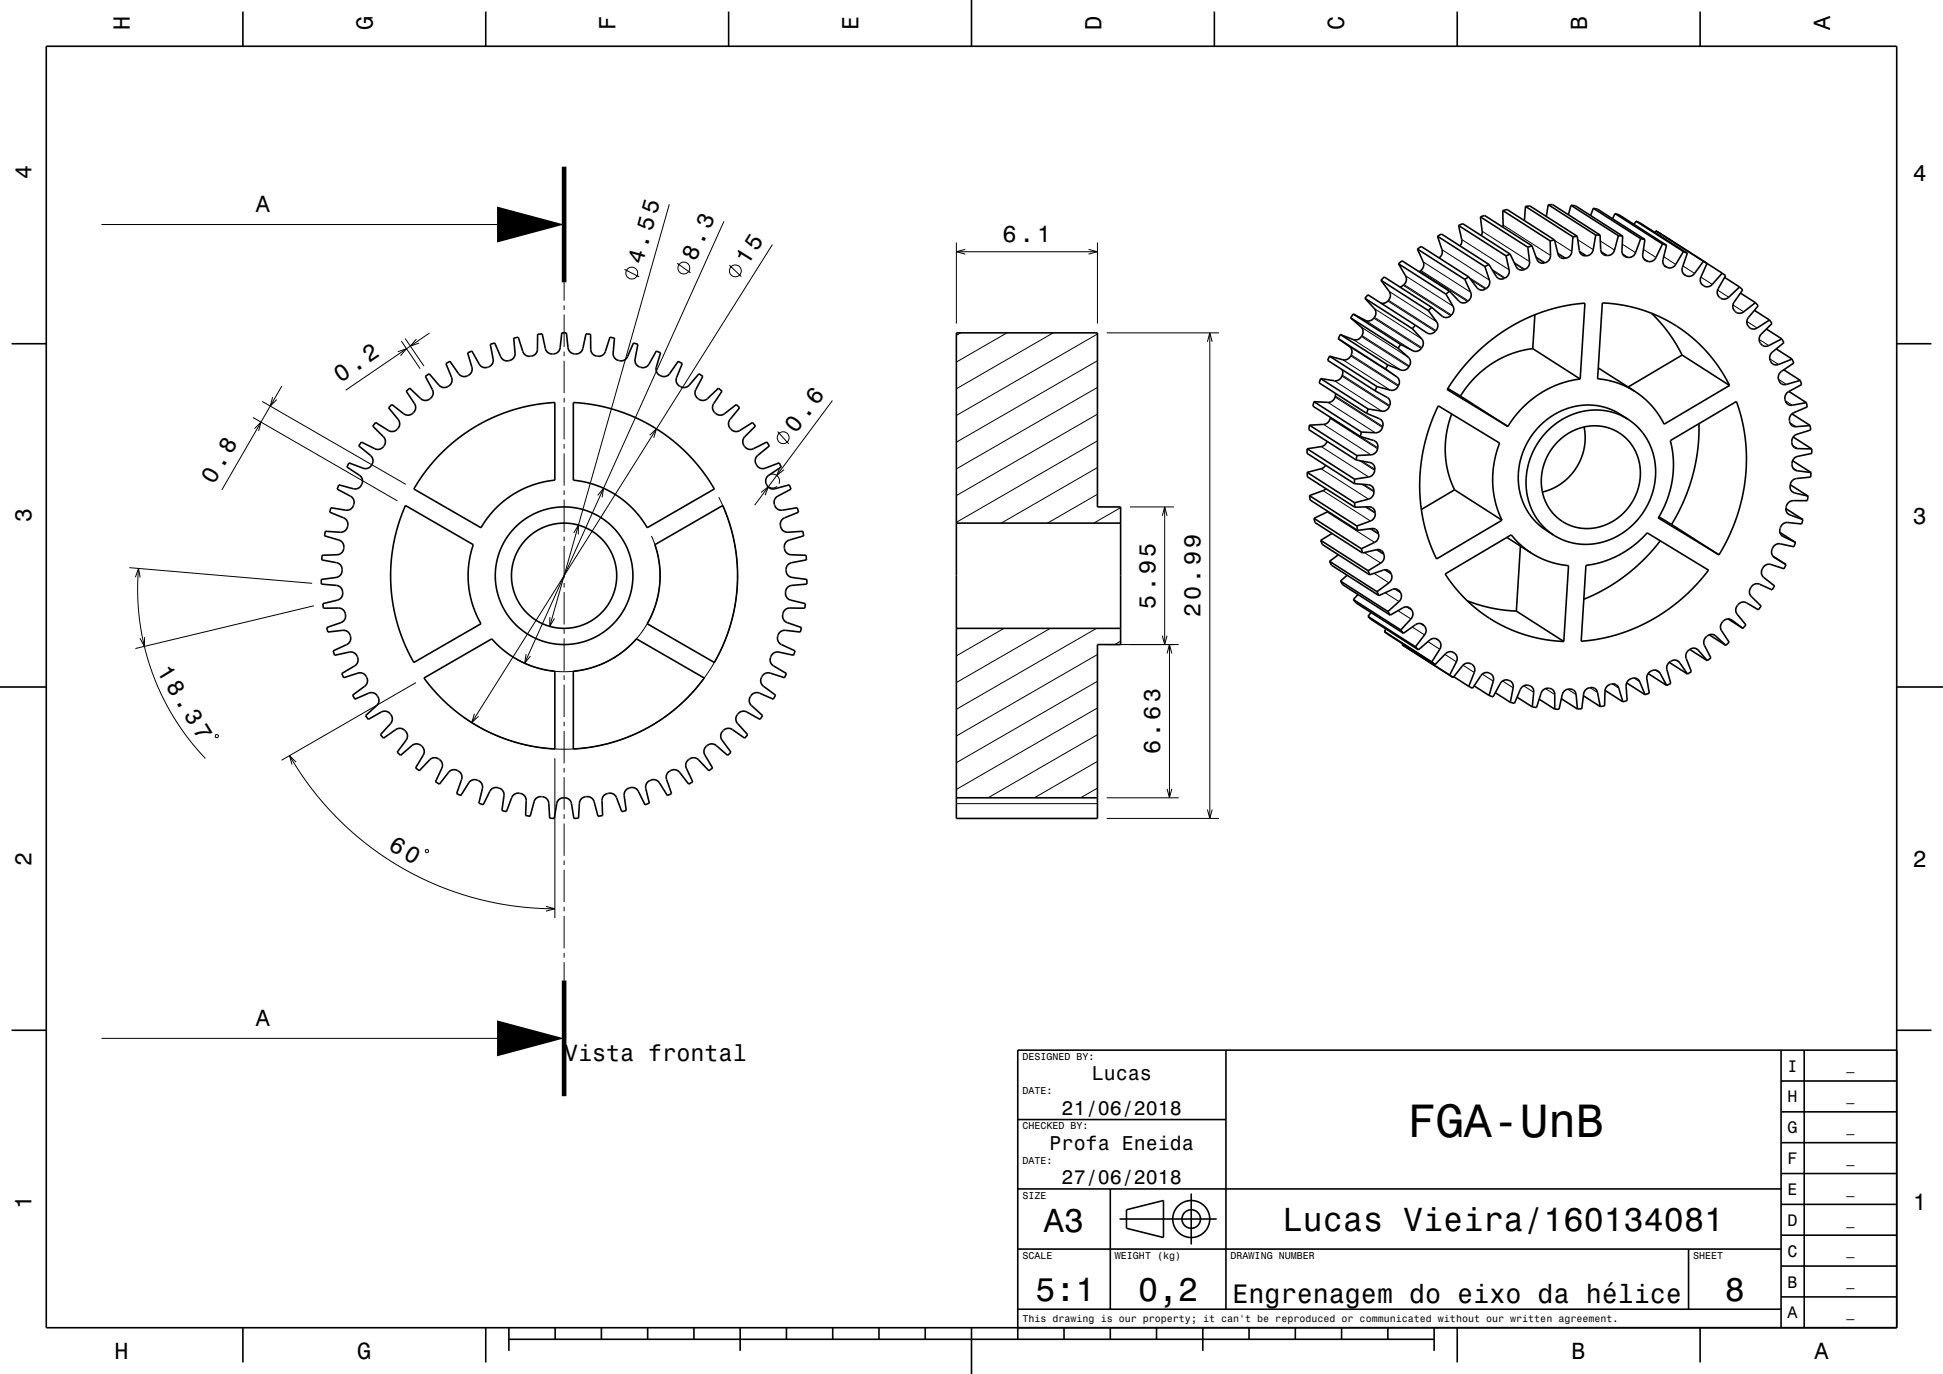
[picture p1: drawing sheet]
<svg xmlns="http://www.w3.org/2000/svg" width="420mm" height="297mm" viewBox="0 0 420 297" stroke-linecap="round" stroke-linejoin="round" font-family="sans-serif">
<g fill="none" stroke="#000" stroke-width=".22">
<path d="M21.9 48.5h85.5M135 58.2l3.2 1.6M144.7 44.2l-25.9 91.2M146.4 56.9l2.9 2.1M156.5 47.8l-43.1 95.6M157.7 57.3l2.5 2.5M167 52.9l-65 103.3M206.7 52.4v17.5M206.7 54.4h30.5M208.7 53.9l-2 .5 2 .5M235.3 53.9l1.9 .5-1.9 .5M237.2 52.4v17.5"/>
<path d="M303.8 59.6l10.3 6.6M306.9 58.6l10.3 6.6M307.1 58.5l10.3 6.5M307.6 56.6l10.3 6.6M311.7 54l10.3 6.5M316 51.8l10.2 6.5M317.6 60l3.7 2.4M320.4 50l10.2 6.5M322.5 58.3l2.9 1.8M322.7 58.6l2.5 1.6M324.9 48.6l10.3 6.6M327.3 56.7l2.3 1.5"/>
<path d="M327.4 57l2 1.3M332 55.5l2 1.3M332.1 55.8l1.7 1M336.1 52l3.7 2.4M336.7 54.7l1.8 1.1M336.8 54.9l1.5 .9M341 51.8l3.4 2.2M341.4 54.3l1.6 1M341.5 54.5l1.3 .8M345.9 52.1l3.1 2M346.1 54.3l1.4 .9M346.2 54.5l1.1 .7"/>
<path d="M350.7 52.8l2.8 1.8M350.7 54.9l1.2 .7M350.8 55l.9 .6M355.3 53.9l2.7 1.8M355.3 55.9l1 .6M355.4 56l.7 .5M359.6 55.5l2.6 1.7M359.7 57.4l.8 .4M359.8 57.5l.5 .3M363.8 57.5l2.5 1.6M364 59.3l.5 .3M364.1 59.4l.2 .1"/>
<path d="M367.7 59.9l2.4 1.6M86 76l1.9-.6-1.3 1.5M86.7 73.7l4.1 6M87.6 73.2l4 5.9M90 73.3l-1.3 1.5 1.9-.6M92.8 72l-18.1 12.3M121.9 61v4M121.9 66v1M121.9 68v7M121.9 76v1M121.9 78v7M207.7 71.9l-1 .6"/>
<path d="M217.7 71.9l-11 6.4M227.7 71.9l-21 12.1M237.2 78l-30.5 17.6M237.2 72.2l-30.5 17.6M239.2 71.9h24.3M261 73.9l.5-2 .5 2M261.5 71.9v105M290.3 77.8l10.2 6.5M291.7 74.9l10.2 6.6M292 76.9l10.2 6.6M292.1 76.7l10.2 6.6M292.5 73.4l10.3 6.6"/>
<path d="M294.2 70.7l10.2 6.5M294.3 72.7l10.2 6.6M294.4 72.5l10.3 6.6M295.2 69.3l10.2 6.5M297 68.8l10.2 6.5M297.1 66.7l10.2 6.6M297.1 68.6l10.3 6.5M300 65.1l10.2 6.5M300.1 64.9l10.3 6.6M300.3 63l10.2 6.6M303.3 61.7l10.3 6.5M303.5 61.5l10.2 6.6"/>
<path d="M317.9 60.5l3.2 2M371.3 62.7l2.4 1.5M374.6 65.9l2.3 1.5M377.6 69.5l2.2 1.4M380.3 73.4l2 1.3M382.6 77.6l1.9 1.2M54.7 90.2l31.2 18.1M55 92.7l1.4-1.5-.5 2M56.7 86.8l31 17.9M58.9 85.8l-.5 2 1.4-1.4M60.9 83.4l-12.9 22.5M121.9 86v1"/>
<path d="M121.9 88v7M121.9 96v1M121.9 98v7M140.4 94.1l1.5-1.4-.6 1.9M168.1 93.3l2.4 2.6M179.9 86.6l-16.8 22.6M237.2 95.3l-30.5 17.6M237.2 89.5l-30.5 17.6M237.2 83.7l-30.5 17.7M285.6 96.5l10.3 6.6M286.1 91.7l10.3 6.6M287 87l10.3 6.5"/>
<path d="M287.5 90.4l10.3 6.6M287.6 90.2l10.2 6.6M288.4 82.3l10.3 6.6M288.6 85.8l10.2 6.6M288.6 85.6l10.3 6.6M290.1 81.3l10.2 6.6M290.2 81.1l10.2 6.6M293.9 99.6l3.3 2.1M294.4 99.7l2.8 1.7M384.5 82l1.7 1.1M385.9 86.6l1.5 1M386.9 91.4l1.3 .8"/>
<path d="M387.5 96.2l1.1 .8M121.9 106v1M121.9 108v7M121.9 116v1M121.9 118v7M124 115.2l1-1.7v2M129.2 107.1l1.3-1.6-.4 2M140.8 115.9l1.1 2.8 .6 3.1 .2 3.3-.4 3.5-.9 3.1-1.4 2.9-1.8 2.7-2.4 2.6-2.6 1.9-2.8 1.6-3.1 1.1-3.2 .6-3.2 .1-3.2-.4-3.1-1-3-1.3M155.4 107.5l1.3 3 1 2.8 .8 2.9 .6 3.2 .3 3v3.3l-.3 3.4-.4 2.8-.7 2.9-1 3.1-1.3 2.9-1.3 2.5-1.8 2.7-2 2.6-2 2.2-2.4 2.2-2.5 2-2.5 1.6-2.4 1.4-3 1.3-2.8 1-2.7 .7-3.4 .6-3 .3h-3.3l-3.2-.2-3.2-.6-2.7-.6-2.8-1-2.8-1.1-2.9-1.6-2.7-1.7M164.5 106.4l1.6-1.2-.7 1.8M166.2 102.7a1.5 1.5 0 0 1 1.8 .1 1.5 1.5 0 0 1 .4 1.8M168 105.1a1.49 1.49 0 0 1-1.9 .1"/>
<path d="M168.6 100.9l-.7 1.9 1.6-1.3M237.2 106.8l-10.8 6.3M237.2 101.1l-20.8 12M242.2 109.7l-5.8 3.4M244.2 109.6h9.6M251.2 111.5l.6-1.9 .5 1.9M251.8 109.6v29.7M285.6 101.3l10.2 6.6M286 106.1l10.2 6.5M286.9 110.7l10.2 6.5M294.4 104.7l2.6 1.6M294.8 104.7l2.2 1.4"/>
<path d="M294.9 119.4l3.6 2.3M295.1 109.6l2.2 1.4M295.4 109.6l1.9 1.1M296.1 114.3l1.9 1.2M296.4 114.3l1.6 1M297.5 118.8l1.7 1.1M297.7 118.8l1.4 .9M385.2 115.8l.2 .2M386.4 111l.5 .3M387.2 106.1l.7 .5M387.6 101.2l.9 .6M28 122.7l39.5 3.4"/>
<path d="M29.3 124.8l.6-1.9 .4 1.9M29.9 122.9l-.1 5.5 .4 6.2 1.1 5.4 1.6 5.3 2 4.8 2.7 5.1 3.1 4.5 3.7 4.2M31.3 137.7l-.1 2-.9-1.7M67.8 130.9l-38.5 9.3M118.9 133.4l-.1 2 1.1-1.7M121.9 126v1M121.9 128v7M121.9 136v1M121.9 138v7M207 135.8l-.3 .2M217 135.8l-10.3 6M227 135.8l-20.3 11.7"/>
<path d="M237 135.8l-30.3 17.5M239.2 139.3h15.6M242.2 138.6l-1.2 .7M251.2 137.4l.6 1.9 .5-1.9M252.8 139.3v33.1M297 123.9l3.2 2.1M299.3 123.2l1.5 .9M299.4 128.1l3 1.9M299.5 123.2l1.2 .7M301.5 127.3l1.3 .8M301.6 127.3l1.1 .7M302.2 132l2.8 1.8"/>
<path d="M304.1 131.2l1.1 .7M304.2 131.2l.8 .5M305.3 135.5l2.6 1.7M307 134.8l.9 .5M307.2 134.8l.6 .4M308.7 138.7l2.5 1.6M310.4 138l.6 .5M310.5 138.1l.4 .2M370.5 137.2l.4 .3M374.2 133.9l.2 .1M383.5 120.5h.1M46.6 158.9l.5-.1v.5l-.5 .1z"/>
<path d="M89.9 147.6l-29 16.7M102.6 154.3l-.6 1.9 1.4-1.4M113.7 141.4l-.3 2 1.3-1.6M121.9 146v1M121.9 148v7M121.9 156v1M121.9 158v7M237.2 158.8l-23.6 13.6M237.2 153l-30.5 17.6M237.2 147.3l-30.5 17.6M237.2 141.5l-30.5 17.6M252.3 141.3l.5-2 .5 2"/>
<path d="M312.3 141.5l2.5 1.6M314 141l.5 .2M314.2 141l.1 .1M316.2 143.8l2.5 1.6M320.4 145.7l2.4 1.5M324.8 147.2l2.3 1.5M329.4 148.3l2.1 1.3M334.1 148.8l2 1.3M338.9 149l1.8 1.1M343.7 148.6l1.6 1.1M348.5 147.8l1.4 1M353.2 146.6l1.2 .8"/>
<path d="M357.8 144.8l1 .7M362.2 142.7l.9 .5M366.5 140.1l.6 .4M62.6 163.3l2.2 3.6 2.4 3.3 2.8 3.5 3.1 3.3 3.1 2.9 3.2 2.7 3.5 2.5 3.6 2.3 4.1 2.2 3.9 1.8 4.5 1.6 3.6 1.1 4.1 1 4.4 .7 4.5 .5 4.3 .1M64 164.7l-1.4-1.4 .5 2M119.9 163.9v34.5M121.9 166v1M121.9 168v7M121.9 176v1M121.9 178v7M206.7 173.7h30.5M237.2 170.3l-3.6 2.1"/>
<path d="M237.2 164.6l-13.6 7.8M239.2 172.4h15.6M239.2 176.9h24.3M252.3 170.5l.5 1.9 .5-1.9M261 175l.5 1.9 .5-1.9M92 183.7h.6l-.1 .5h-.5zM118 195.9l1.9 .5-1.9 .6M121.9 186v1M121.9 188v7M121.9 196v1M121.9 198v7M121.9 206v1"/>
<path d="M121.9 208v3.9M21.9 224.5h85.5"/>
<circle cx="136.6" cy="59" r="1.28"/>
<circle cx="147.8" cy="57.9" r="1.28"/>
<circle cx="159" cy="58.6" r="1.28"/>
<circle cx="169.3" cy="94.6" r="1.28"/>
</g>
<g fill="none" stroke="#000" stroke-width=".35">
<path d="M10 10h400v277h-400zM52.5 2.5v7.5M105 2.5v7.5M157.5 2.5v7.5M210 0v10M262.5 2.5v7.5M315 2.5v7.5M367.5 2.5v7.5M302.3 57l1.5 2.6a1.74 1.74 0 0 1-1.2 2.4M302.3 57l.8-.6 10.2 6.5M302.3 57l10.3 6.6M306.4 53.8l1.2 2.8a1.65 1.65 0 0 1-.8 2.1"/>
<path d="M306.4 53.8l.8-.5 10.3 6.5M306.4 53.8l10.2 6.6M310.7 51.1l1 2.9a1.58 1.58 0 0 1-.6 1.8M310.7 51.1l.9-.5 10.2 6.6M310.7 51.1l10.3 6.5M315.3 48.7l.7 3.3-.1 .7-.3 .4M315.3 48.7l.9-.4 10.2 6.6M315.3 48.7l10.2 6.6M317.5 59.8l-.9 .6M320 46.9l.4 3.1-.2 .9M320 46.9l.9-.3 10.3 6.5M320 46.9l10.3 6.5"/>
<path d="M321 57.6l1 2.9a1.64 1.64 0 0 1-.8 1.9 1.64 1.64 0 0 1-1.9-.2l-1.8-2.4M321.8 57.2l-.8 .4M324.8 45.5l.1 3.6M324.8 45.5l1-.2 10.2 6.6M324.8 45.5l10.3 6.6M325.5 55.3l.7 3a1.62 1.62 0 0 1-.9 1.8 1.62 1.62 0 0 1-1.9-.4l-1.6-2.5M326.4 54.9l-.9 .4M329.7 44.6l1-.1 10.2 6.6M329.7 44.6l10.3 6.6M329.7 44.6l-.2 3.1M330.3 53.4l.3 3.1a1.6 1.6 0 0 1-1 1.7 1.6 1.6 0 0 1-1.9-.5l-1.3-2.8M331.2 53.1l-.9 .3"/>
<path d="M334.7 44.2l10.2 6.6M334.7 44.2l-.5 2.6M334.7 44.2h.9l10.3 6.6M335.1 52.1l.1 3.1a1.58 1.58 0 0 1-1.2 1.6 1.58 1.58 0 0 1-1.8-.8l-1-2.9M336 51.9l-.9 .2M339.6 44.4l.9 .1 10.3 6.5M339.6 44.4l10.2 6.5M339.6 44.4l-.6 2M340 51.2l-.2 3.2a1.56 1.56 0 0 1-1.3 1.4 1.56 1.56 0 0 1-1.7-.9l-.8-3M340.9 51.1l-.9 .1M344.4 45l.9 .2 10.3 6.6M344.4 45l10.3 6.6"/>
<path d="M344.4 45l-.6 1.6M344.9 50.8l-.5 3.2a1.54 1.54 0 0 1-1.4 1.3 1.54 1.54 0 0 1-1.6-1.1l-.5-3.1M345.9 50.8l.1 3.1a1.52 1.52 0 0 0 1.5 1.3 1.52 1.52 0 0 0 1.5-1.1l.8-3.2M345.9 50.8h-1M349.1 46.2l.9 .2 10.2 6.6M349.1 46.2l10.3 6.5M349.1 46.2l-.5 1.1M349.8 50.9l1 .1M350.8 51l-.2 3.2a1.51 1.51 0 0 0 1.3 1.4 1.51 1.51 0 0 0 1.6-1l1.2-3M353.6 47.8l.9 .4 10.2 6.5M353.6 47.8l10.3 6.6M353.6 47.8l-.4 .7"/>
<path d="M354.7 51.6l.9 .2M355.6 51.8l-.5 3.1a1.5 1.5 0 0 0 1.1 1.6 1.5 1.5 0 0 0 1.8-.8l1.4-3M358 49.9l11 7M358 49.9l.8 .5M358 49.9l-.3 .3M359.4 52.7l.8 .3M360.2 53l-.7 3.1a1.49 1.49 0 0 0 .9 1.7 1.49 1.49 0 0 0 1.8-.6l1.7-2.8M363.9 54.4l.8 .3M364.7 54.7l-1 3.1a1.48 1.48 0 0 0 .7 1.8 1.48 1.48 0 0 0 1.9-.5l1.9-2.6 .8 .4M369 56.9l3.3 2.1M369 56.9l-1.3 3a1.48 1.48 0 0 0 .5 1.8 1.48 1.48 0 0 0 1.9-.2l2.2-2.5M372.3 59l.7 .6-1.6 2.8a1.49 1.49 0 0 0 .4 1.9 1.49 1.49 0 0 0 1.9-.1l2.3-2.2"/>
<path d="M372.8 60l3.2 2M2.5 74.3h7.5M206.7 71.9h30.5v37.7h5v29.7h-5v37.6h-30.5zM287.4 77l10.2 6.6M287.4 77l-.4 .9 10.2 6.6M289.3 73.2l2.4 1.7a1.68 1.68 0 0 1 .3 1.9 1.68 1.68 0 0 1-1.7 1l-2.9-.8M289.3 73.2l10.2 6.6M289.7 72.3l10.3 6.6M289.7 72.3l-.4 .9M290.1 79.9a1.75 1.75 0 0 1-1.7 2.4l-2.9-.5M292 68.7l2.2 2a1.69 1.69 0 0 1 .1 1.9 1.69 1.69 0 0 1-1.8 .8l-2.8-1.1M292 68.7l10.2 6.6"/>
<path d="M292.5 67.9l10.3 6.5M292.5 67.9l-.5 .8M295 64.5l2.1 2.2a1.68 1.68 0 0 1-.1 2 1.68 1.68 0 0 1-1.8 .6l-2.7-1.4M295 64.5l.7-.8 10.2 6.6M295 64.5l10.3 6.6M298.5 60.6l1.8 2.4a1.71 1.71 0 0 1-.1 1.8 1.71 1.71 0 0 1-1.7 .7M298.5 60.6l.7-.7 10.3 6.5M298.5 60.6l10.3 6.5M299.5 79.8l2.4 1.7a1.68 1.68 0 0 1 .4 1.9 1.68 1.68 0 0 1-1.8 .9l-2.9-.7M300 78.9l-.5 .9M302.2 75.3l2.2 1.9a1.68 1.68 0 0 1 .2 2 1.68 1.68 0 0 1-1.8 .8l-2.8-1.1M302.8 74.4l-.6 .9"/>
<path d="M305.3 71.1l2 2.2a1.68 1.68 0 0 1 0 1.9 1.68 1.68 0 0 1-1.9 .6l-2.6-1.4M305.9 70.3l-.6 .8M308.8 67.1l1.7 2.5a1.68 1.68 0 0 1-.2 1.9 1.68 1.68 0 0 1-1.9 .4l-2.5-1.6M309.5 66.4l-.7 .7M312.6 63.6l1.5 2.6a1.67 1.67 0 0 1-.4 1.9 1.67 1.67 0 0 1-2 .2l-2.2-1.9M313.3 62.9l-.7 .7M316.6 60.4l1.3 2.8a1.65 1.65 0 0 1-.5 1.9 1.65 1.65 0 0 1-2 0l-2.1-2.2M331.3 75.4l-2.3 .4-2.1 .6-2.2 .9-2.2 1.3-1.8 1.3-1.8 1.6-1.7 1.9-1.5 2.2M331.3 75.4l10.3 6.5M331.8 68l-.5 7.4M345.5 79.5l7.9 5.1M357 67.7l2 2.1 1.7 2.2 1.6 2.3 1.3 2.5"/>
<path d="M363.6 76.8l10.3 6.5M363.6 76.8l-11.7 6.9M376 62l.7 .6-1.8 2.7a1.49 1.49 0 0 0 .1 1.9 1.49 1.49 0 0 0 1.9 .2l2.6-2M376.2 63.4l3.3 2M379.2 67.1l3.3 2.1M379.5 65.4l.6 .7-2.1 2.5a1.5 1.5 0 0 0-.1 1.9 1.5 1.5 0 0 0 1.9 .4l2.7-1.7M381.8 71.1l3.4 2.2M382.5 69.2l.5 .7-2.3 2.3a1.51 1.51 0 0 0-.2 1.9 1.51 1.51 0 0 0 1.8 .6l2.9-1.4M384 75.4l3.4 2.2M385.2 73.3l.4 .8-2.5 2a1.52 1.52 0 0 0-.4 1.9 1.52 1.52 0 0 0 1.8 .8l2.9-1.2M385.6 79.9l3.6 2.3M387.4 77.6l.4 .9-2.7 1.8a1.54 1.54 0 0 0-.6 1.8 1.54 1.54 0 0 0 1.7 1l3-.9"/>
<path d="M410 74.3h7.5M84.7 87.4l2.8 2.2a1.65 1.65 0 0 0 1.9-.4 1.65 1.65 0 0 0 .2-1.9l-1.8-2.7 .8-.7 2.5 2.4a1.66 1.66 0 0 0 1.9-.2 1.66 1.66 0 0 0 .5-1.9l-1.6-2.8 .9-.6 2.3 2.6a1.65 1.65 0 0 0 1.9 0 1.65 1.65 0 0 0 .6-1.8l-1.2-3 .9-.5 2 2.9a1.66 1.66 0 0 0 1.9 .2 1.66 1.66 0 0 0 .8-1.8l-.9-3.1 .9-.4 1.7 3a1.66 1.66 0 0 0 1.9 .4 1.66 1.66 0 0 0 1-1.7l-.6-3.2 .9-.3 1.4 3.2a1.66 1.66 0 0 0 1.9 .6 1.66 1.66 0 0 0 1.1-1.6l-.3-3.2 1-.2 1.1 3.3a1.66 1.66 0 0 0 1.8 .8 1.66 1.66 0 0 0 1.3-1.5v-3.2l1-.1 .8 3.4a1.66 1.66 0 0 0 1.7 .9 1.66 1.66 0 0 0 1.4-1.3l.3-3.3h1l.4 3.5a1.66 1.66 0 0 0 1.6 1.1 1.66 1.66 0 0 0 1.6-1.2l.7-3.1 1 .1v3.4a1.65 1.65 0 0 0 1.5 1.3 1.65 1.65 0 0 0 1.7-1l.9-3.1 1 .2-.3 3.5a1.66 1.66 0 0 0 1.4 1.4 1.66 1.66 0 0 0 1.7-.9l1.3-3 1 .3-.6 3.5a1.66 1.66 0 0 0 1.2 1.5 1.66 1.66 0 0 0 1.8-.7l1.6-2.8 .9 .4-1 3.3a1.66 1.66 0 0 0 1.1 1.7 1.66 1.66 0 0 0 1.9-.5l1.8-2.7 .9 .5-1.3 3.2a1.66 1.66 0 0 0 .9 1.8 1.66 1.66 0 0 0 1.9-.3l2.1-2.5 .8 .6-1.6 3a1.66 1.66 0 0 0 .7 1.9 1.66 1.66 0 0 0 2-.2l2.3-2.2 .8 .7-2 2.9a1.66 1.66 0 0 0 .6 1.8 1.66 1.66 0 0 0 1.9 .1l2.6-2 .7 .8-2.2 2.7a1.66 1.66 0 0 0 .3 1.9 1.66 1.66 0 0 0 1.9 .3l2.8-1.8 .6 .8-2.5 2.5a1.66 1.66 0 0 0 .2 1.9 1.66 1.66 0 0 0 1.9 .5l2.9-1.5 .5 .9-2.7 2.2a1.66 1.66 0 0 0 0 2 1.66 1.66 0 0 0 1.8 .6l3-1.1 .5 .8-2.9 2a1.66 1.66 0 0 0-.3 1.9 1.66 1.66 0 0 0 1.8 .8l3.1-.8 .4 .9-3.1 1.7a1.66 1.66 0 0 0-.4 1.9 1.66 1.66 0 0 0 1.6 1l3.2-.6 .3 1-3.2 1.3a1.65 1.65 0 0 0-.6 1.9 1.65 1.65 0 0 0 1.5 1.1l3.3-.2 .1 1-3.3 1a1.66 1.66 0 0 0-.8 1.8 1.66 1.66 0 0 0 1.4 1.3l3.3 .1v1l-3.4 .7a1.66 1.66 0 0 0-1 1.7 1.66 1.66 0 0 0 1.3 1.4l3.2 .5v1l-3.5 .3a1.66 1.66 0 0 0-1.1 1.6 1.66 1.66 0 0 0 1.1 1.5l3.2 .8-.1 1-3.5-.1a1.66 1.66 0 0 0-1.3 1.5 1.66 1.66 0 0 0 1 1.7l3 1-.2 1-3.5-.4a1.66 1.66 0 0 0-1.4 1.4 1.66 1.66 0 0 0 .8 1.7l3 1.4-.4 .9-3.4-.7a1.66 1.66 0 0 0-1.5 1.2 1.66 1.66 0 0 0 .6 1.8l2.8 1.7-.4 .9-3.3-1.1a1.66 1.66 0 0 0-1.7 1.1 1.66 1.66 0 0 0 .4 1.8l2.7 2-.5 .8-3.3-1.3a1.66 1.66 0 0 0-1.7 .8 1.66 1.66 0 0 0 .2 1.9l2.5 2.2-.6 .8-3.1-1.7a1.66 1.66 0 0 0-1.8 .7 1.66 1.66 0 0 0 .1 1.9l2.1 2.4-.6 .8-2.9-2a1.66 1.66 0 0 0-1.9 .5 1.66 1.66 0 0 0-.1 1.9l1.9 2.6-.7 .7-2.7-2.3a1.65 1.65 0 0 0-1.9 .3 1.65 1.65 0 0 0-.3 1.9l1.6 2.8-.8 .6-2.4-2.5a1.66 1.66 0 0 0-1.9 .1 1.66 1.66 0 0 0-.5 1.9l1.3 2.9-.8 .5-2.2-2.7a1.66 1.66 0 0 0-1.9-.1 1.66 1.66 0 0 0-.7 1.8l1.1 3-.9 .5-1.9-3a1.66 1.66 0 0 0-1.9-.3 1.66 1.66 0 0 0-.9 1.8l.8 3.1-1 .4-1.5-3.2a1.66 1.66 0 0 0-1.9-.4 1.66 1.66 0 0 0-1.1 1.6l.5 3.2-1 .3-1.2-3.3a1.66 1.66 0 0 0-1.9-.7 1.66 1.66 0 0 0-1.2 1.6l.2 3.2-1 .1-1-3.3a1.66 1.66 0 0 0-1.7-.9 1.66 1.66 0 0 0-1.4 1.4l-.1 3.3h-1l-.6-3.4a1.66 1.66 0 0 0-1.7-1.1 1.66 1.66 0 0 0-1.5 1.3l-.5 3.2h-1l-.2-3.5a1.66 1.66 0 0 0-1.6-1.2 1.66 1.66 0 0 0-1.6 1.1l-.8 3.1-1-.1 .1-3.5a1.66 1.66 0 0 0-1.4-1.3 1.66 1.66 0 0 0-1.7 .9l-1.1 3.1-1-.3 .5-3.5a1.66 1.66 0 0 0-1.3-1.4 1.66 1.66 0 0 0-1.8 .8l-1.4 2.9-1-.4 .8-3.4a1.66 1.66 0 0 0-1.1-1.6 1.66 1.66 0 0 0-1.9 .6l-1.7 2.8-.9-.5 1.1-3.3a1.66 1.66 0 0 0-.9-1.7 1.66 1.66 0 0 0-1.9 .4l-2 2.6-.9-.5 1.5-3.2a1.66 1.66 0 0 0-.8-1.8 1.66 1.66 0 0 0-1.9 .2l-2.3 2.4-.8-.6 1.8-3a1.66 1.66 0 0 0-.6-1.9 1.66 1.66 0 0 0-2 .1l-2.4 2.1-.7-.7 2-2.8a1.66 1.66 0 0 0-.4-1.9 1.66 1.66 0 0 0-1.9-.2l-2.7 1.9-.7-.8 2.4-2.6a1.66 1.66 0 0 0-.3-1.9 1.66 1.66 0 0 0-1.9-.4l-2.8 1.6-.6-.8 2.6-2.4a1.66 1.66 0 0 0 0-1.9 1.66 1.66 0 0 0-1.9-.6l-3 1.3-.5-.8 2.8-2.1a1.66 1.66 0 0 0 .2-2 1.66 1.66 0 0 0-1.8-.7l-3.1 1-.4-.9 3-1.8a1.66 1.66 0 0 0 .3-1.9 1.66 1.66 0 0 0-1.7-.9l-3.2 .6-.3-.9 3.2-1.5a1.66 1.66 0 0 0 .5-1.9 1.66 1.66 0 0 0-1.6-1.1l-3.2 .4-.3-1 3.3-1.1a1.66 1.66 0 0 0 .7-1.8 1.66 1.66 0 0 0-1.5-1.3l-3.2 .1-.1-1 3.4-.9a1.66 1.66 0 0 0 .9-1.7 1.66 1.66 0 0 0-1.4-1.4l-3.2-.2-.1-1 3.5-.5a1.66 1.66 0 0 0 1.1-1.7 1.66 1.66 0 0 0-1.3-1.5l-3.2-.6 .1-1 3.5-.1a1.66 1.66 0 0 0 1.2-1.5 1.66 1.66 0 0 0-1-1.7l-3.2-.9 .2-1 3.5 .2a1.66 1.66 0 0 0 1.4-1.3 1.66 1.66 0 0 0-.9-1.8l-3-1.2 .2-1 3.5 .6a1.66 1.66 0 0 0 1.5-1.2 1.66 1.66 0 0 0-.7-1.9l-2.9-1.5 .3-.9 3.4 .9a1.65 1.65 0 0 0 1.6-1.1 1.65 1.65 0 0 0-.5-1.9l-2.7-1.8 .4-.8 3.3 1.2a1.66 1.66 0 0 0 1.7-1 1.66 1.66 0 0 0-.3-1.9l-2.5-2 .5-.9 3.1 1.6a1.66 1.66 0 0 0 1.8-.8 1.66 1.66 0 0 0-.1-1.9l-2.3-2.3 .6-.8 3 1.9a1.66 1.66 0 0 0 1.8-.6 1.66 1.66 0 0 0 .1-1.9l-2.1-2.5zM95.4 98l2.4-2.2 2.8-2.2 2.7-1.7 3.1-1.6 3.5-1.4 3.4-.9 3.2-.6 3.4-.4v16.8l-2.4 .4-2.4 .7-2.3 .9-2 1.1-2.2 1.7-1.7 1.5-1.6 1.9-1.3 2.1-14.5-8.4 2.8-4.2zM123.9 87l4.5 .5 4.9 1.2 4.4 1.7 4 2.2 3.8 2.7 3.4 3 3 3.6 2.5 3.8-14.5 8.4-1.4-2.1-1.4-1.7-1.8-1.8-2.2-1.6-2-1.1-2.3-.9-2.2-.7-2.7-.4zM282.6 97l10.2 6.6M282.6 97l-.1 1 10.3 6.6M283 91.9l10.3 6.6M283 91.9l-.1 1 10.3 6.5M284 86.8l10.3 6.6M284 86.8l-.2 1 10.3 6.6M285.5 81.8l10.2 6.6M285.5 81.8l-.3 1 10.2 6.5"/>
<path d="M286.9 95.4a1.59 1.59 0 0 1-1.3 1.1l-3 .5M287.6 90.2a1.62 1.62 0 0 1-1.5 1.5l-3.1 .2M288.7 85v.1a1.71 1.71 0 0 1-1.7 1.9l-3-.2M293.2 99.4l2.9 .6a1.63 1.63 0 0 1 1.1 1.6 1.63 1.63 0 0 1-1.3 1.5l-3.1 .5M293.3 98.5l-.1 .9M294.1 94.4l2.8 .8a1.64 1.64 0 0 1 .9 1.8 1.64 1.64 0 0 1-1.4 1.3l-3.1 .2M294.3 93.4l-.2 1M295.4 89.3l2.8 1.2a1.66 1.66 0 0 1 .7 1.8 1.66 1.66 0 0 1-1.6 1.2l-3-.1M295.7 88.4l-.3 .9M297.2 84.5l2.6 1.4a1.67 1.67 0 0 1 .6 1.9 1.67 1.67 0 0 1-1.7 1.1l-3-.5M297.6 83.6l-.4 .9M310.9 87.7l13.3 8.1-.8 2.1-.4 2.2-.3 4.1 .1 2.2 .5 2.3 1.4 3.7-14.2 8.4-1.5-3.7-1.2-4.1-.7-4-.2-4.3 .3-4.4 .7-4.2 1.3-4.2z"/>
<path d="M313 84l2.7 1.6M313.8 89.5l-1.1 4-.3 4.2 .2 2.2 .4 2.1 .7 2.2 .7 1.7M315.7 85.6l10.2 6.6M336.7 95.5l.2-.2a10.3 10.3 0 0 1 16.1 1.4 11.8 11.8 0 0 1-.6 12.4 11.8 11.8 0 0 1-11.5 4.9 10.4 10.4 0 0 1-6.8-14.6l1.1-2zM341.6 81.9l-2.4 .4-2.3 .7-2.2 1-2.1 1.3-1.8 1.3-1.8 1.7-1.7 1.8-1.4 2.1M341.6 81.9l1-16.4-4.7 .7-4.4 1.2-4.2 1.8-4.3 2.4-3.4 2.5-3.4 3.2-2.7 3-2.7 3.9 13.1 8M342.4 92.3a12.1 12.1 0 0 1-9 14.1M351.9 90.6l-2.9-1.7-2.6-1-2.7-.4-3.1 .3-2.7 .9-2.8 1.5-2.3 1.9-2 2.5-1.5 2.9-.9 3.1-.2 3.1 .4 2.9 1 2.9 1.5 2.3 2 2 2.8 1.9M351.9 90.6l2.1 1.7 1.8 2.2 1.1 2.3 .8 2.7 .2 2.9-.3 2.7-.8 2.6-1.4 2.7-1.6 2.2-2.2 2-2.5 1.6-2.7 1-2.8 .5-2.6-.1-2.7-.7-2.4-1.2M351.9 90.6l-2.5-1.2-2.4-.6-2.6-.2-3 .5-2.5 .9-2.3 1.4-2.3 1.9-1.8 2.4-1.5 2.9-.8 2.6-.3 2.6 .2 2.9 .7 2.8 1.3 2.5 1.6 1.9 2.2 1.8M361.1 95.2l14.3-8.4 1.1 3.9 .8 4.4 .2 4.4-.2 3.9-.8 4.4-1.1 4-1.7 4.2-2.1 3.9-13.1-7.9 1-2 .9-2.1 1.1-4 .2-2.5v-1.9l-.2-2.2zM367.2 91.6l-.2 5.5-.5 2.9-.6 2.9-1.8 5.1-1.3 2.8-1.5 2.6"/>
<path d="M373.9 83.3l-2.1-3.6-2.7-3.5-3.1-3.1-3.6-2.6-3.4-1.9-4-1.6-4.1-1-4.5-.5-1.1 16.4 1.9 .2 2 .6 2 .7 2.2 1.2M373.9 83.3l-14.2 8.4-1.3-2.2-1.4-1.8-1.8-1.8-1.8-1.3M386.7 84.6l3.8 2.4M387.3 89.5l4 2.5M387.5 99.6l4 2.5M387.6 94.5l4 2.5M389.2 82.2l.2 .9-2.7 1.5a1.56 1.56 0 0 0-.8 1.8 1.56 1.56 0 0 0 1.5 1.2l3.1-.6M390.5 87l.2 1-2.9 1.2a1.58 1.58 0 0 0-1 1.7 1.58 1.58 0 0 0 1.4 1.3l3.1-.2M391.3 92l.1 .9-3 1a1.6 1.6 0 0 0-1.1 1.6 1.6 1.6 0 0 0 1.3 1.5h3M391.6 97v1l-3 .6a1.62 1.62 0 0 0-1.2 1.6 1.62 1.62 0 0 0 1.1 1.6l3 .3M87.6 109.3l14.7 8.4-.6 2.2-.4 2.2-.1 2 .1 2.5 .3 2 .6 2.4 1.8 3.8-14.5 8.4-2-3.8-1.5-4.2-1-4.2-.5-4.7v-4.2l.5-4.2 1.1-4.4zM141.6 117.7l14.6-8.4 1.6 4.2 1 4.1 .5 4.2 .1 4.5-.5 4.5-1 4.1-1.4 4-2.1 4.3-14.5-8.4 1-2 .8-2.1 .6-2.2 .3-2.2v-4.2l-.4-2z"/>
<path d="M206.7 113.1h35.5M282.6 102.1l10.2 6.6M282.6 102.1v1l10.3 6.5M283.1 107.1l10.2 6.6M283.1 107.1l.1 1 10.3 6.5M284 112l10.3 6.6M284 112l.3 1 10.2 6.5M285.5 116.8l10.2 6.6M285.5 116.8l.3 .9 10.3 6.5M286.5 100.6l-.7 .6-3.2 .9M286.6 105.6l-.6 .5-2.9 1M287.1 110.6l-3.1 1.4"/>
<path d="M287.9 115.3l-2.4 1.5M289.3 119.9l-1.9 1.4M292.8 104.6l3 .2a1.61 1.61 0 0 1 1.2 1.5 1.61 1.61 0 0 1-1.2 1.6l-3 .8M292.8 103.6v1M292.8 108.7l.1 .9M292.9 109.6l3-.1a1.59 1.59 0 0 1 1.4 1.5 1.59 1.59 0 0 1-1.1 1.6l-2.9 1.1M293.3 113.7l.2 .9M293.5 114.6l3-.4a1.57 1.57 0 0 1 1.5 1.3 1.57 1.57 0 0 1-.9 1.7l-2.8 1.4M294.3 118.6l.2 .9M294.5 119.5l3-.7a1.55 1.55 0 0 1 1.7 1.1 1.55 1.55 0 0 1-.7 1.8l-2.8 1.7M314.4 105.9l10.3 6.5M314.4 105.9l-7.2 4.2"/>
<path d="M325.7 116.2l5.3 3.3M328.7 118l-.9 14.1M331 119.5l1.8 1.1 2.1 .8 2 .6 2.2 .3-1.1 16.4M331 119.5l-2.1-1.6-2.2-2.3-14.3 8.5 2.2 3 2.8 3 3 2.5 3.1 2 3.5 1.7 3.5 1.2 3.6 .8 3.9 .4M358.6 111.7l2.7 1.7M358.9 116.9l-3.3 3.8-3.9 3.5-4.7 3.1-4.6 2.2M361.3 113.4l10.3 6.5M384.8 115.1l3.3 2.2M386.1 110l3.6 2.3M387 104.8a1.38 1.38 0 0 0 .9 1.8l2.9 .6M387 104.8l3.8 2.4M388.1 117.3l-.3 .9-3-.6a1.68 1.68 0 0 0-1.7 1 1.68 1.68 0 0 0 .5 1.9l2.5 1.6"/>
<path d="M389.7 112.3l-.2 1-3-.4a1.67 1.67 0 0 0-1.7 1.2 1.67 1.67 0 0 0 .6 1.9l2.7 1.3M390.8 107.2l-.1 1h-3.1a1.65 1.65 0 0 0-1.5 1.3 1.65 1.65 0 0 0 .8 1.8l2.8 1M391.5 102.1l-.1 1-3.1 .3a1.59 1.59 0 0 0-1.3 1.4M206.7 135.8h35.5M287.4 121.3l10.3 6.6M287.4 121.3l.4 .9 10.3 6.5M289.8 125.6l10.2 6.6M289.8 125.6l.5 .8 10.2 6.6M291.2 124.3l-1.4 1.3M292.5 129.6l10.3 6.6M292.5 129.6l.6 .7 10.3 6.6M293.5 128.5l-1 1.1"/>
<path d="M295.7 133.2l10.3 6.6M295.7 133.2l.7 .7 10.2 6.6M295.7 123.4l.4 .8M296.1 124.2l2.9-1a1.53 1.53 0 0 1 1.8 .9 1.53 1.53 0 0 1-.6 1.9l-2.5 1.9M296.4 132.4l-.7 .8M297.7 127.9l.4 .8M298.1 128.7l2.8-1.3a1.52 1.52 0 0 1 1.9 .7 1.52 1.52 0 0 1-.4 1.9l-2.4 2.2M299.2 136.5l10.3 6.6M299.2 136.5l11 7.2M299.6 136l-.4 .5M300 132.2l.5 .8M300.5 133l2.8-1.6a1.5 1.5 0 0 1 1.9 .5 1.5 1.5 0 0 1-.2 1.9l-2.2 2.4"/>
<path d="M302.8 136.2l.6 .7M303.1 139.4l11 7M303.1 139.4l.8 .5M303.2 139.2l-.1 .2M303.4 136.9l2.6-1.9a1.49 1.49 0 0 1 1.9 .3 1.49 1.49 0 0 1 0 1.9l-1.9 2.6M306 139.8l.6 .7M317.2 129.9l2.4 .8 2.6 .7 2.8 .5 2.8 .2M327.8 132.1l10.2 6.6M342.8 122.2l3.5-.7 3.6-1.5 3.3-2.1 2.9-2.7 13.2 8-2.6 3.1-2.8 2.8-3.3 2.6-3.5 2.3-3.5 1.7-3.9 1.4-3.9 1-4 .5zM369.5 137.2l3.5 2.3M373 139.5l-2.1-2a1.66 1.66 0 0 0-2 .1 1.66 1.66 0 0 0-.5 1.9l1.4 2.7-.8 .6M373.6 133.8l3.1 2"/>
<path d="M376.7 135.8l-2.3-1.8a1.67 1.67 0 0 0-2 .4 1.67 1.67 0 0 0-.3 1.9l1.7 2.5-.8 .7M383.3 120.3l2.8 1.8M386.1 122.1l-.5 .9-2.8-1a1.68 1.68 0 0 0-1.8 .9 1.68 1.68 0 0 0 .3 1.9l2.3 1.9-.5 .8-2.7-1.2a1.68 1.68 0 0 0-1.9 .7 1.68 1.68 0 0 0 .1 1.9l2.1 2.1-.6 .8-2.6-1.5a1.68 1.68 0 0 0-1.9 .5 1.68 1.68 0 0 0-.1 2l1.9 2.3-.7 .7M0 148.5h10M91.6 146.6l14.7-8.5 2.7 2.6 3.4 2.2 3.7 1.5 3.8 .7v16.8l-3.9-.4-4.4-1-3.8-1.3-3.6-1.7-3.9-2.4-2.9-2.3-3.1-3zM123.9 145.1l4-.8 3.7-1.5 3.1-2 2.9-2.7 14.6 8.5-2.5 3.1-3 2.9-3.4 2.7-3.4 2.1-4.1 1.9-3.5 1.2-4.1 .9-4.3 .5zM306.6 140.5l2.4-2.1a1.49 1.49 0 0 1 2 0 1.49 1.49 0 0 1 .2 1.9l-1.7 2.8M309.5 143.1l.7 .6M310.2 143.7l2.2-2.4a1.48 1.48 0 0 1 2-.1 1.48 1.48 0 0 1 .4 1.9l-1.4 2.8 .7 .5M314.1 146.4l2-2.5a1.49 1.49 0 0 1 1.9-.4 1.49 1.49 0 0 1 .7 1.9l-1.2 3M314.2 146.3l3.3 2.1M317.5 148.4l.8 .4 1.8-2.7a1.49 1.49 0 0 1 1.8-.6 1.49 1.49 0 0 1 .9 1.7l-.9 3.1"/>
<path d="M318.7 148.3l3.2 2M321.9 150.3l.8 .3 1.6-2.8a1.5 1.5 0 0 1 1.8-.8 1.5 1.5 0 0 1 1 1.7l-.6 3.1M323.2 149.7l3.3 2.1M326.5 151.8l.9 .2 1.2-2.9a1.5 1.5 0 0 1 1.7-1 1.5 1.5 0 0 1 1.2 1.5l-.3 3.2M327.9 150.7l3.3 2.1M331.2 152.8l.9 .1 1-3a1.52 1.52 0 0 1 1.6-1.1 1.52 1.52 0 0 1 1.4 1.3v3.2M332.7 151.1l3.4 2.2M337.5 151l3.5 2.3M341 153.3l-.3-3.2a1.53 1.53 0 0 0-1.5-1.2 1.53 1.53 0 0 0-1.5 1.3l-.7 3.1h-.9M342.3 150.4l3.6 2.3M345.9 152.7l-.6-3a1.55 1.55 0 0 0-1.6-1.1 1.55 1.55 0 0 0-1.4 1.4l-.4 3.2-.9 .1M346.9 149.2l3.9 2.5"/>
<path d="M350.8 151.7l-.9-2.9a1.57 1.57 0 0 0-1.7-.9 1.57 1.57 0 0 0-1.3 1.5v3.2l-1 .1M351.6 147.6l4 2.6M355.6 150.2l-1.2-2.8a1.59 1.59 0 0 0-1.8-.7 1.59 1.59 0 0 0-1.1 1.6l.2 3.1-.9 .3M356.3 145.6l4 2.6M360.3 148.2l-1.5-2.7a1.61 1.61 0 0 0-1.9-.5 1.61 1.61 0 0 0-.9 1.8l.5 3-.9 .4M360.8 143.2l4 2.5M364.8 145.7l-1.7-2.5a1.63 1.63 0 0 0-2-.2 1.63 1.63 0 0 0-.8 1.8l.9 2.9-.9 .5M365.3 140.4l3.7 2.4M369 142.8l-1.9-2.3a1.64 1.64 0 0 0-2 0 1.64 1.64 0 0 0-.6 1.8l1.1 2.9-.8 .5M410 148.5h10M206.7 172.4h30.5M2.5 222.7h7.5"/>
<path d="M265 227v56M385 233.7h25M385 227v60M390 227v60M410 222.7h7.5M410 227h-190v62.5M220 257h165M220 242h45M240 257v26M257.5 258v11M385 253.7h25M385 247h25"/>
<path d="M385 240.3h25M220 270h165M242 263.5h21M243.5 261.5l8-2v8l-8-2zM365 270v13M385 273.7h25M385 267h25M385 260.3h25M52.5 287v7.5M105 287v7.5M110 289.5h200M110 287v5"/>
<path d="M120 287v2.5M130 287v2.5M140 287v2.5M150 287v2.5M160 287v5M170 287v2.5M180 287v2.5M190 287v2.5M200 287v2.5M210 287v10M220 283h165M230 287v2.5"/>
<path d="M240 287v2.5M250 287v2.5M260 287v5M270 287v2.5M280 287v2.5M290 287v2.5M300 287v2.5M310 287v5M315 287v7.5M367.5 287v7.5M385 280.3h25"/>
<circle cx="121.9" cy="124.4" r="14.9"/>
<circle cx="121.9" cy="124.4" r="11.4"/>
<circle cx="257.5" cy="263.5" r="2"/>
<circle cx="257.5" cy="263.5" r="4"/>
</g>
<path d="M121.9 36v25M121.9 211.9v25.1" fill="none" stroke="#000" stroke-width="1" stroke-linecap="butt"/>
<g fill="#000">
<path d="M107.4 44.7l14.5 3.8-14.5 3.9z" fill-rule="evenodd"/>
<path d="M107.4 220.6l14.5 3.9-14.5 3.8z" fill-rule="evenodd"/>
</g>
<text font-size="10.1" x="304.3" y="245.7">FGA-UnB</text>
<g font-size="7.2">
<text x="225.7" y="266.3">A3</text>
<text x="277.3" y="266.1">Lucas Vieira/160134081</text>
<text x="223.8" y="281.3">5:1</text>
<text x="246" y="281.3">0,2</text>
<text x="372.8" y="281.3">8</text>
</g>
<text font-size="5.8" x="266.4" y="281.6">Engrenagem do eixo da hélice</text>
<g font-size="5.1">
<text x="161.7" y="57.6" transform="rotate(-58 161.7 57.6)">15</text>
<text x="73.6" y="82.7" transform="rotate(-34 73.6 82.7)">0.2</text>
<text x="46.2" y="104.9" transform="rotate(-60 46.2 104.9)">0.8</text>
<text x="83.8" y="183.5" transform="rotate(30 83.8 183.5)">60</text>
</g>
<g font-size="5">
<text x="28.1" y="6.5" transform="rotate(-90 28.1 6.5)">H</text>
<text x="80.6" y="6.5" transform="rotate(-90 80.6 6.5)">G</text>
<text x="133.1" y="6.5" transform="rotate(-90 133.1 6.5)">F</text>
<text x="185.6" y="6.5" transform="rotate(-90 185.6 6.5)">E</text>
<text x="238.1" y="6.5" transform="rotate(-90 238.1 6.5)">D</text>
<text x="290.6" y="6.5" transform="rotate(-90 290.6 6.5)">C</text>
<text x="343.1" y="6.5" transform="rotate(-90 343.1 6.5)">B</text>
<text x="395.6" y="6.5" transform="rotate(-90 395.6 6.5)">A</text>
<text x="6.8" y="38.7" transform="rotate(-90 6.8 38.7)">4</text>
<text x="413.5" y="39">4</text>
<text x="55.3" y="45.9">A</text>
<text x="216.7" y="52.4">6.1</text>
<text x="138.9" y="57.3" transform="rotate(-74 138.9 57.3)">4.55</text>
<text x="150.4" y="56.6" transform="rotate(-66 150.4 56.6)">8.3</text>
<text x="172.1" y="93.8" transform="rotate(-53 172.1 93.8)">0.6</text>
<text x="6.8" y="112.9" transform="rotate(-90 6.8 112.9)">3</text>
<text x="413.5" y="113.2">3</text>
<text x="249.8" y="131.6" transform="rotate(-90 249.8 131.6)">5.95</text>
<text x="259.5" y="133.4" transform="rotate(-90 259.5 133.4)">20.99</text>
<text x="33.8" y="145" transform="rotate(59 33.8 145)">18.37</text>
<text x="250.8" y="163" transform="rotate(-90 250.8 163)">6.63</text>
<text x="6.8" y="187.1" transform="rotate(-90 6.8 187.1)">2</text>
<text x="413.5" y="187.4">2</text>
<text x="55.3" y="221.8">A</text>
<text x="121.9" y="229.3">Vista frontal</text>
<text x="6.8" y="261.3" transform="rotate(-90 6.8 261.3)">1</text>
<text x="413.5" y="261.6">1</text>
<text x="24.7" y="293.8">H</text>
<text x="77.2" y="293.8">G</text>
<text x="339.7" y="293.8">B</text>
<text x="392.2" y="293.8">A</text>
</g>
<g font-size="4.3">
<text x="236" y="233.5">Lucas</text>
<text x="229.5" y="241">21/06/2018</text>
<text x="226.9" y="248.5">Profa Eneida</text>
<text x="229.5" y="256">27/06/2018</text>
</g>
<g font-size="3.6">
<text x="386.4" y="231.6">I</text>
<text x="386.4" y="238.3">H</text>
<text x="386.4" y="245">G</text>
<text x="386.4" y="251.6">F</text>
<text x="386.4" y="258.3">E</text>
<text x="386.4" y="265">D</text>
<text x="386.4" y="271.6">C</text>
<text x="386.4" y="278.3">B</text>
<text x="386.4" y="285">A</text>
</g>
<g font-size="2.9">
<text x="399.1" y="231.4">_</text>
<text x="399.1" y="238">_</text>
<text x="399.1" y="244.7">_</text>
<text x="399.1" y="251.4">_</text>
<text x="399.1" y="258">_</text>
<text x="399.1" y="264.7">_</text>
<text x="399.1" y="271.4">_</text>
<text x="399.1" y="278">_</text>
<text x="399.1" y="284.7">_</text>
</g>
<g font-size="2.2">
<text x="221" y="229.1">DESIGNED BY:</text>
<text x="221" y="236.6">DATE:</text>
<text x="221" y="244.1">CHECKED BY:</text>
<text x="221" y="251.6">DATE:</text>
<text x="221" y="259.1">SIZE</text>
<text x="221" y="272.1">SCALE</text>
<text x="241" y="272.1">WEIGHT (kg)</text>
<text x="266" y="272.1">DRAWING NUMBER</text>
<text x="366" y="272.1">SHEET</text>
<text x="221" y="285.8">This drawing is our property; it can't be reproduced or communicated without our written agreement.</text>
</g>
</svg>
